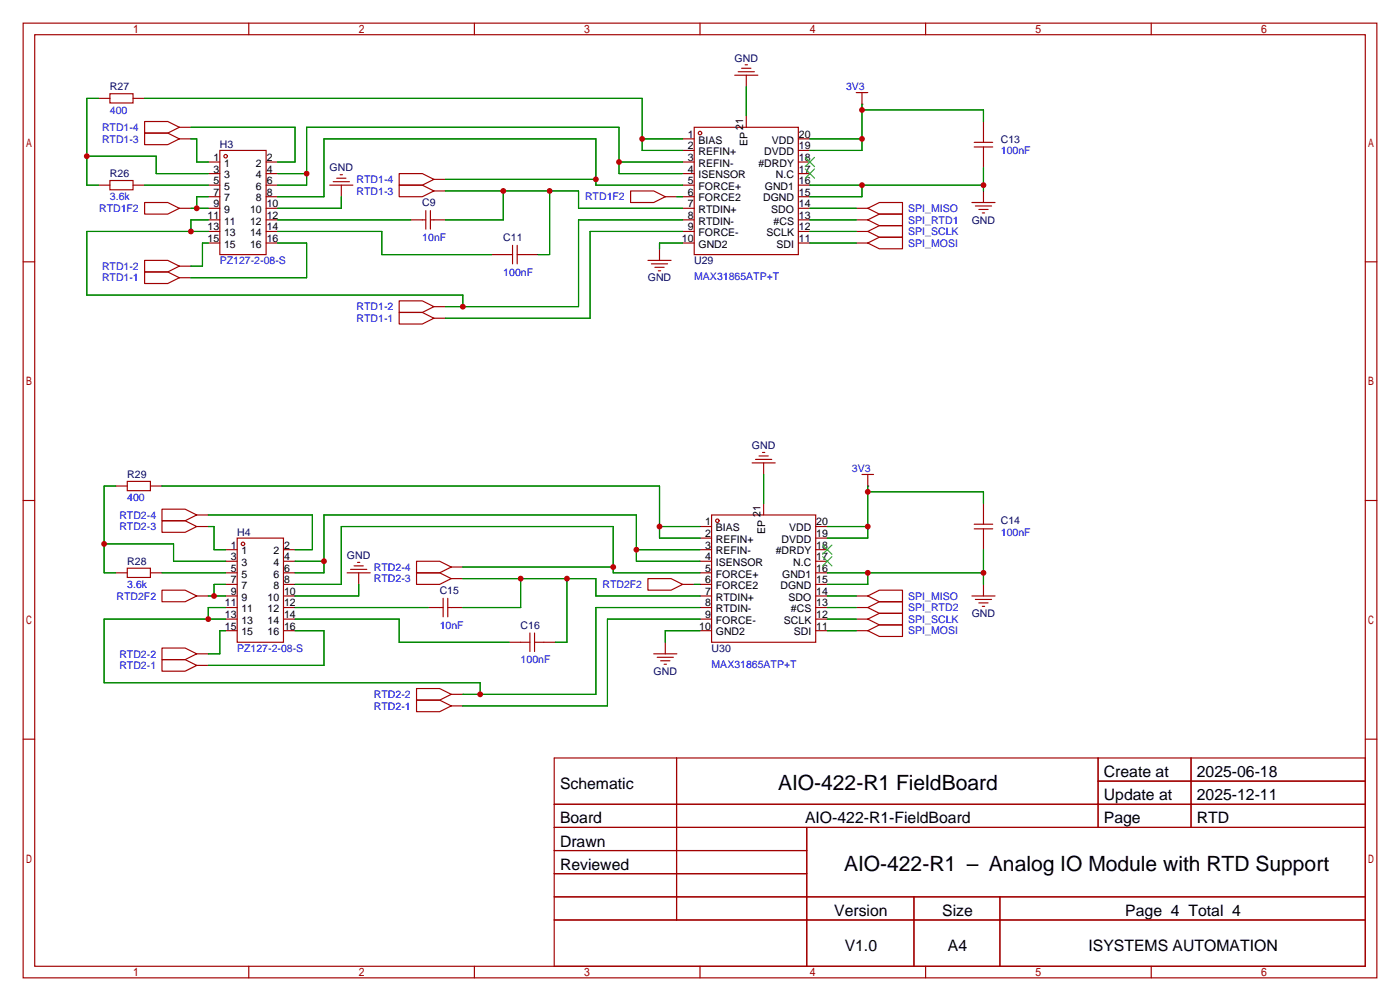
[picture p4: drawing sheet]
<svg xmlns="http://www.w3.org/2000/svg" width="307mm" height="220mm" viewBox="0 0 307 220" stroke-linecap="round" stroke-linejoin="round" font-family="sans-serif">
<g fill="none" stroke="#a10000" stroke-width=".25">
<path d="M5.1 5.1h297.2v209.5h-297.2zM7.6 7.6h292.1v204.5h-292.1zM54.6 5.1v2.5M104.1 5.1v2.5M153.7 5.1v2.5M161.3 16.5h5.1M162.1 15.7h3.5M162.8 15h2M163.6 14.2h.5M163.8 16.5v2.5M203.2 5.1v2.5M252.7 5.1v2.5"/>
<path d="M21.6 21.6h2.5M24.1 39.6h5.1v2.1h-5.1zM24.1 20.6h5.1v2h-5.1zM29.2 21.6h2.5M31.7 29.2h5.1l2.6 1.3-2.6 1.3h-5.1zM31.7 26.7h5.1l2.6 1.2-2.6 1.3h-5.1zM39.4 30.5h2.5M39.4 27.9h2.5M45.7 35.6h2.6M45.7 38.1h2.6M48.3 33h10.1v22.9h-10.1zM58.4 35.6h2.6"/>
<path d="M58.4 38.1h2.6M73.2 39.9h3.5M73.9 39.1h2M74.7 38.4h.5M87.6 38.1h5.1l2.5 1.3-2.5 1.2h-5.1zM95.2 39.4h2.6M149.9 30.5h2.5M149.9 33h2.5M149.9 35.6h2.5M149.9 38.1h2.5M152.4 27.9h22.9v28h-22.9zM163.8 25.4v2.5"/>
<path d="M175.3 30.5h2.5M175.3 33h2.5M175.3 35.6h2.5M175.3 38.1h2.5M188 20.3h2.5M189.2 22.9h.1M189.2 20.3v2.6M213.9 32.3h4M213.9 31.2h4M215.9 26.7v4.5M215.9 32.3v4.5M5.1 57.5h2.5"/>
<path d="M21.6 40.6h2.5M29.2 40.6h2.5M31.7 59.7h5.1l2.6 1.3-2.6 1.2h-5.1zM31.7 57.1h5.1l2.6 1.3-2.6 1.3h-5.1zM31.7 44.4h5.1l2.6 1.3-2.6 1.3h-5.1zM39.4 45.7h2.5M39.4 58.4h2.5M45.7 40.6h2.6M45.7 43.2h2.6M45.7 45.7h2.6M45.7 48.3h2.6M45.7 50.8h2.6"/>
<path d="M45.7 53.3h2.6M58.4 40.6h2.6M58.4 43.2h2.6M58.4 45.7h2.6M58.4 48.3h2.6M58.4 50.8h2.6M58.4 53.3h2.6M72.4 40.6h5.1M74.9 40.6v2.6M87.6 40.6h5.1l2.5 1.3-2.5 1.3h-5.1zM90.2 48.3h3.3M93.5 46.2v4.1"/>
<path d="M94.5 48.3h3.3M94.5 46.2v4.1M95.2 41.9h2.6M107.9 55.9h4.6M112.5 53.8v4.1M113.5 53.8v4.1M113.5 55.9h4.6M138.4 41.9h5.1l2.5 1.3-2.5 1.2h-5.1zM142.2 57.1h5.1M143 57.9h3.6M143.8 58.7h2M144.5 59.4h.5"/>
<path d="M144.8 54.6v2.5M146 43.2h2.6M149.9 40.6h2.5M149.9 43.2h2.5M149.9 45.7h2.5M149.9 48.3h2.5M149.9 50.8h2.5M149.9 53.3h2.5M175.3 40.6h2.5M175.3 43.2h2.5M175.3 45.7h2.5M175.3 48.3h2.5"/>
<path d="M175.3 50.8h2.5M175.3 53.3h2.5M188 45.7h2.5M188 48.3h2.5M188 50.8h2.5M188 53.3h2.5M190.5 50.8l2.5-1.3h5.1v2.6h-5.1zM190.5 53.3l2.5-1.2h5.1v2.5h-5.1zM190.5 45.7l2.5-1.3h5.1v2.6h-5.1zM190.5 48.3l2.5-1.3h5.1v2.5h-5.1zM213.4 44.4h5M214.1 45.2h3.6"/>
<path d="M214.9 46h2M215.6 46.7h.6M215.9 41.9v2.5M299.7 57.5h2.6M39.4 61h2.5M87.6 68.6h5.1l2.5 1.2-2.5 1.3h-5.1zM87.6 66h5.1l2.5 1.3-2.5 1.3h-5.1zM95.2 69.8h2.6M95.2 67.3h2.6M167.4 99.3h.5M5.1 109.9h2.5M25.4 106.7h2.5"/>
<path d="M27.9 105.7h5.1v2h-5.1zM33 106.7h2.6M35.6 114.3h5l2.6 1.3-2.6 1.2h-5zM35.6 111.8h5l2.6 1.2-2.6 1.3h-5zM43.2 115.6h2.5M43.2 113h2.5M52.1 118.1h10.1v22.9h-10.1zM153.7 115.6h2.5M153.7 118.1h2.5M156.2 113h22.9v28h-22.9zM165.1 101.6h5.1M165.9 100.8h3.5"/>
<path d="M166.6 100.1h2.1M167.6 101.6v2.5M167.6 110.5v2.5M179.1 115.6h2.5M179.1 118.1h2.5M189.2 104.1h2.6M190.5 106.7h.1M190.5 104.1v2.6M213.9 115.1h4M213.9 116.1h4M215.9 110.5v4.6M215.9 116.1v4.5"/>
<path d="M299.7 109.9h2.6M25.4 125.7h2.5M27.9 124.7h5.1v2h-5.1zM33 125.7h2.6M35.6 129.5h5l2.6 1.3-2.6 1.3h-5zM43.2 130.8h2.5M49.5 120.6h2.6M49.5 123.2h2.6M49.5 125.7h2.6M49.5 128.3h2.6M49.5 130.8h2.6M49.5 133.3h2.6"/>
<path d="M49.5 135.9h2.6M49.5 138.4h2.6M62.2 120.6h2.6M62.2 123.2h2.6M62.2 125.7h2.6M62.2 128.3h2.6M62.2 130.8h2.6M62.2 133.3h2.6M62.2 135.9h2.6M62.2 138.4h2.6M76.2 125.7h5.1M77 125h3.5"/>
<path d="M77.7 124.2h2.1M78.5 123.4h.5M78.7 125.7v2.6M91.4 125.7h5.1l2.6 1.3-2.6 1.3h-5.1zM91.4 123.2h5.1l2.6 1.3-2.6 1.2h-5.1zM94 133.3h3.3M97.3 131.3v4.1M98.3 133.3h3.3M98.3 131.3v4.1M99.1 127h2.5M99.1 124.5h2.5M116.3 138.9v4.1"/>
<path d="M117.3 138.9v4.1M142.2 127h5.1l2.6 1.3-2.6 1.2h-5.1zM149.9 128.3h2.5M153.7 120.6h2.5M153.7 123.2h2.5M153.7 125.7h2.5M153.7 128.3h2.5M153.7 130.8h2.5M153.7 133.3h2.5M153.7 135.9h2.5M153.7 138.4h2.5M179.1 120.6h2.5"/>
<path d="M179.1 123.2h2.5M179.1 125.7h2.5M179.1 128.3h2.5M179.1 130.8h2.5M179.1 133.3h2.5M179.1 135.9h2.5M179.1 138.4h2.5M188 130.8h2.5M188 133.3h2.5M188 135.9h2.5M188 138.4h2.5M190.5 135.9l2.5-1.3h5.1v2.6h-5.1z"/>
<path d="M190.5 138.4l2.5-1.2h5.1v2.5h-5.1zM190.5 130.8l2.5-1.3h5.1v2.6h-5.1zM190.5 133.3l2.5-1.2h5.1v2.5h-5.1zM213.4 130.8h5M214.1 131.6h3.6M214.9 132.3h2M215.6 133.1h.6M215.9 128.3v2.5M35.6 144.8h5l2.6 1.2-2.6 1.3h-5zM35.6 142.2h5l2.6 1.3-2.6 1.3h-5zM43.2 146h2.5M43.2 143.5h2.5"/>
<path d="M91.4 153.7h5.1l2.6 1.2-2.6 1.3h-5.1zM91.4 151.1h5.1l2.6 1.3-2.6 1.3h-5.1zM99.1 154.9h2.5M99.1 152.4h2.5M111.8 141h4.5M117.3 141h4.6M143.5 143.5h5.1M144.3 144.3h3.5M145 145h2.1M145.8 145.8h.5M146 141v2.5M5.1 162.2h2.5"/>
<path d="M121.7 166.4h178v45.7h-178zM121.7 176.5h178M148.5 166.4v35.5M241.1 166.4v15.2M241.1 171.4h58.6M261.5 166.4v15.2M299.7 162.2h2.6M121.7 181.6h178M121.7 186.7h55.4M121.7 196.8h178M121.7 191.8h55.4M177.1 181.6v30.5"/>
<path d="M200.6 196.8v15.3M219.5 196.8v15.3M54.6 212.1v2.5M104.1 212.1v2.5M121.7 201.9h178M153.7 212.1v2.5M203.2 212.1v2.5M252.7 212.1v2.5"/>
<circle cx="49.5" cy="34.3" r=".38"/>
<circle cx="153.7" cy="29.2" r=".38"/>
<circle cx="53.3" cy="119.4" r=".38"/>
<circle cx="157.5" cy="114.3" r=".38"/>
</g>
<path d="M176.8 37.1l2 2M176.8 34.5l2 2.1M178.8 37.1l-2 2M178.8 34.5l-2 2.1M180.6 119.6l2 2.1M182.6 119.6l-2 2.1M180.6 122.2l2 2M182.6 122.2l-2 2" fill="none" stroke="#3c3" stroke-width=".25"/>
<g fill="none" stroke="#008700" stroke-width=".25">
<path d="M163.8 19v6.4M19 34.3h15.3v3.8h11.4M21.6 21.6h-2.6v19h2.6M31.7 21.6h109.3v11.4h8.9M41.9 30.5h1.3v5.1h2.5M41.9 27.9h22.9v7.7h-3.8M61 38.1h6.3M97.8 39.4h33M135.9 35.6h14M141 30.5h8.9M149.9 38.1h-14v-10.2h-68.6v12.7h-6.3M177.8 30.5h11.4"/>
<path d="M189.2 22.9v10.1h-11.4M189.2 24.1h26.7v2.6M215.9 36.8v5.1M31.7 40.6h14M41.9 45.7h3.8M45.7 53.3h-1.3v5.1h-2.5M45.7 50.8h-26.7v14h82.6v2.5M45.7 48.3h-3.8v2.5M45.7 43.2h-2.5v2.5M61 53.3h6.3v7.7h-25.4M61 50.8h22.8v5.1h24.1M61 48.3h29.2"/>
<path d="M74.9 43.2v2.5h-13.9M97.8 41.9h29.2v3.8h22.9M110.5 41.9v6.4h-12.7M120.6 41.9v14h-2.5M148.6 43.2h1.3M149.9 53.3h-5.1v1.3M149.9 50.8h-20.4v19h-31.7M149.9 48.3h-22.9v19h-29.2M149.9 40.6h-19.1v-10.1h-59.7v12.7h-10.1M177.8 53.3h10.2M177.8 50.8h10.2M177.8 48.3h10.2"/>
<path d="M177.8 45.7h10.2M177.8 40.6h38.1M189.2 40.6v2.6h-11.4M22.9 119.4h15.2v3.8h11.4M25.4 106.7h-2.5v19h2.5M35.6 106.7h109.2v11.4h8.9M45.7 115.6h1.3v5h2.5M45.7 113h22.9v7.6h-3.8M144.8 115.6h8.9M167.6 104.1v6.4M181.6 115.6h8.9M190.5 106.7v11.4h-8.9"/>
<path d="M190.5 107.9h25.4v2.6M35.6 125.7h13.9M45.7 130.8h3.8M49.5 135.9h-26.6v14h82.5v2.5M49.5 138.4h-1.2v5.1h-2.6M49.5 133.3h-3.8v2.6M49.5 128.3h-2.5v2.5M64.8 138.4h6.3v7.6h-25.4M64.8 135.9h22.8v5.1h24.2M64.8 133.3h29.2M64.8 123.2h6.3M78.7 128.3v2.5h-13.9"/>
<path d="M101.6 127h29.2v3.8h22.9M101.6 124.5h33M114.3 127v6.3h-12.7M124.5 127v14h-2.6M139.7 120.6h14M152.4 128.3h1.3M153.7 133.3h-22.9v19.1h-29.2M153.7 123.2h-14v-10.2h-68.6v12.7h-6.3M153.7 125.7h-19.1v-10.1h-59.7v12.7h-10.1M153.7 135.9h-20.4v19h-31.7M153.7 138.4h-7.7v2.6M181.6 135.9h6.4"/>
<path d="M181.6 138.4h6.4M181.6 133.3h6.4M181.6 130.8h6.4M181.6 125.7h34.3M190.5 125.7v2.6h-8.9M215.9 120.6v7.7"/>
</g>
<g fill="#c00">
<circle cx="101.6" cy="67.3" r=".63"/>
<circle cx="41.9" cy="50.8" r=".63"/>
<circle cx="120.7" cy="41.9" r=".63"/>
<circle cx="110.5" cy="41.9" r=".63"/>
<circle cx="43.2" cy="45.7" r=".63"/>
<circle cx="130.8" cy="39.4" r=".63"/>
<circle cx="67.3" cy="38.1" r=".63"/>
<circle cx="135.9" cy="35.6" r=".63"/>
<circle cx="141" cy="30.5" r=".63"/>
<circle cx="19.1" cy="34.3" r=".63"/>
<circle cx="105.4" cy="152.4" r=".63"/>
<circle cx="45.7" cy="135.9" r=".63"/>
<circle cx="124.5" cy="127" r=".63"/>
<circle cx="114.3" cy="127" r=".63"/>
<circle cx="47" cy="130.8" r=".63"/>
<circle cx="134.6" cy="124.5" r=".63"/>
<circle cx="71.1" cy="123.2" r=".63"/>
<circle cx="139.7" cy="120.6" r=".63"/>
<circle cx="144.8" cy="115.6" r=".63"/>
<circle cx="22.9" cy="119.4" r=".63"/>
<circle cx="189.2" cy="30.5" r=".63"/>
<circle cx="189.2" cy="24.1" r=".63"/>
<circle cx="190.5" cy="115.6" r=".63"/>
<circle cx="190.5" cy="107.9" r=".63"/>
<circle cx="215.9" cy="40.6" r=".63"/>
<circle cx="189.2" cy="40.6" r=".63"/>
<circle cx="215.9" cy="125.7" r=".63"/>
<circle cx="190.5" cy="125.7" r=".63"/>
</g>
<g font-size="4.6">
<text x="170.8" y="173.5">AIO-422-R1 FieldBoard</text>
<text x="185.3" y="191.3">AIO-422-R1</text>
<text x="217.1" y="191.3">Analog IO Module with RTD Support</text>
</g>
<g font-size="3.5">
<text x="122.9" y="173.1">Schematic</text>
<text x="242.3" y="170.6">Create at</text>
<text x="262.7" y="170.6">2025-06-18</text>
<text x="242.3" y="175.7">Update at</text>
<text x="262.7" y="175.7">2025-12-11</text>
<text x="122.9" y="180.7">Board</text>
<text x="122.9" y="185.8">Drawn</text>
<text x="176.7" y="180.7">AIO-422-R1-FieldBoard</text>
<text x="242.3" y="180.7">Page</text>
<text x="262.7" y="180.7">RTD</text>
<text x="122.9" y="190.9">Reviewed</text>
<text x="183.1" y="201.1">Version</text>
<text x="206.8" y="201.1">Size</text>
<text x="247" y="201.1">Page 4 Total 4</text>
<text x="185.4" y="208.7">V1.0</text>
<text x="208.1" y="208.7">A4</text>
<text x="239" y="208.7">ISYSTEMS AUTOMATION</text>
</g>
<g font-size="2.3" fill="#000080">
<text x="161.3" y="13.5">GND</text>
<text x="24.1" y="19.9">R27</text>
<text x="48.3" y="32.6">H3</text>
<text x="219.7" y="31.3">C13</text>
<text x="24.1" y="38.9">R26</text>
<text x="72.4" y="37.6">GND</text>
<text x="92.7" y="45.3">C9</text>
<text x="110.5" y="52.9">C11</text>
<text x="213.3" y="49.1">GND</text>
<text x="152.4" y="58">U29</text>
<text x="142.2" y="61.8">GND</text>
<text x="165.1" y="98.6">GND</text>
<text x="27.9" y="104.9">R29</text>
<text x="52.1" y="117.6">H4</text>
<text x="219.7" y="115.1">C14</text>
<text x="27.9" y="124">R28</text>
<text x="76.2" y="122.7">GND</text>
<text x="96.5" y="130.3">C15</text>
<text x="114.3" y="138">C16</text>
<text x="213.3" y="135.4">GND</text>
<text x="156.2" y="143">U30</text>
<text x="143.5" y="148.1">GND</text>
</g>
<g font-size="2.3" fill="#00f">
<text x="185.7" y="19.7">3V3</text>
<text x="22.4" y="28.7">RTD1-4</text>
<text x="24.1" y="24.9">400</text>
<text x="22.4" y="31.3">RTD1-3</text>
<text x="219.7" y="33.8">100nF</text>
<text x="78.3" y="40.2">RTD1-4</text>
<text x="21.8" y="46.5">RTD1F2</text>
<text x="24.1" y="44">3.6k</text>
<text x="78.3" y="42.7">RTD1-3</text>
<text x="128.4" y="44">RTD1F2</text>
<text x="199.4" y="46.5">SPI_MISO</text>
<text x="92.7" y="52.9">10nF</text>
<text x="199.4" y="51.6">SPI_SCLK</text>
<text x="199.4" y="49.1">SPI_RTD1</text>
<text x="22.4" y="59.2">RTD1-2</text>
<text x="48.3" y="58">PZ127-2-08-S</text>
<text x="199.4" y="54.1">SPI_MOSI</text>
<text x="22.4" y="61.8">RTD1-1</text>
<text x="110.5" y="60.5">100nF</text>
<text x="152.4" y="61.5">MAX31865ATP+T</text>
<text x="78.3" y="70.7">RTD1-1</text>
<text x="78.3" y="68.1">RTD1-2</text>
<text x="187" y="103.5">3V3</text>
<text x="26.2" y="113.8">RTD2-4</text>
<text x="27.9" y="110">400</text>
<text x="26.2" y="116.4">RTD2-3</text>
<text x="219.7" y="117.6">100nF</text>
<text x="82.1" y="125.3">RTD2-4</text>
<text x="25.6" y="131.6">RTD2F2</text>
<text x="27.9" y="129.1">3.6k</text>
<text x="82.1" y="127.8">RTD2-3</text>
<text x="132.2" y="129.1">RTD2F2</text>
<text x="199.4" y="131.6">SPI_MISO</text>
<text x="96.5" y="138">10nF</text>
<text x="199.4" y="136.7">SPI_SCLK</text>
<text x="199.4" y="134.2">SPI_RTD2</text>
<text x="52.1" y="143">PZ127-2-08-S</text>
<text x="199.4" y="139.2">SPI_MOSI</text>
<text x="26.2" y="146.9">RTD2-1</text>
<text x="26.2" y="144.3">RTD2-2</text>
<text x="114.3" y="145.6">100nF</text>
<text x="156.2" y="146.6">MAX31865ATP+T</text>
<text x="82.1" y="155.7">RTD2-1</text>
<text x="82.1" y="153.2">RTD2-2</text>
</g>
<g font-size="2.3">
<text x="163.1" y="28.4" transform="rotate(-90 163.1 28.4)">21</text>
<text x="46.8" y="35.3">1</text>
<text x="58.5" y="35.3">2</text>
<text x="151" y="30.3">1</text>
<text x="151" y="32.8">2</text>
<text x="151" y="35.3">3</text>
<text x="153.3" y="31.5">BIAS</text>
<text x="153.3" y="34.1">REFIN+</text>
<text x="164.1" y="32" transform="rotate(-90 164.1 32)">EP</text>
<text x="167.8" y="34.1">DVDD</text>
<text x="169.4" y="31.5">VDD</text>
<text x="175.4" y="35.3">18</text>
<text x="175.4" y="32.8">19</text>
<text x="175.4" y="30.3">20</text>
<text x="46.8" y="37.9">3</text>
<text x="46.8" y="40.4">5</text>
<text x="49.2" y="36.6">1</text>
<text x="49.2" y="39.1">3</text>
<text x="49.2" y="41.7">5</text>
<text x="56.2" y="41.7">6</text>
<text x="56.2" y="39.1">4</text>
<text x="56.2" y="36.6">2</text>
<text x="58.5" y="40.4">6</text>
<text x="58.5" y="37.9">4</text>
<text x="151" y="37.9">4</text>
<text x="151" y="40.4">5</text>
<text x="153.3" y="36.6">REFIN-</text>
<text x="153.3" y="39.1">ISENSOR</text>
<text x="153.3" y="41.7">FORCE+</text>
<text x="166.5" y="36.6">#DRDY</text>
<text x="167.9" y="41.7">GND1</text>
<text x="170.3" y="39.1">N.C</text>
<text x="175.4" y="40.4">16</text>
<text x="175.4" y="37.9">17</text>
<text x="46.8" y="43">7</text>
<text x="46.8" y="45.5">9</text>
<text x="49.2" y="44.2">7</text>
<text x="49.2" y="46.8">9</text>
<text x="54.9" y="46.8">10</text>
<text x="56.2" y="44.2">8</text>
<text x="58.5" y="45.5">10</text>
<text x="58.5" y="43">8</text>
<text x="151" y="43">6</text>
<text x="151" y="45.5">7</text>
<text x="153.3" y="44.2">FORCE2</text>
<text x="153.3" y="46.8">RTDIN+</text>
<text x="167.5" y="44.2">DGND</text>
<text x="169.3" y="46.8">SDO</text>
<text x="175.4" y="45.5">14</text>
<text x="175.4" y="43">15</text>
<text x="45.6" y="48">11</text>
<text x="45.6" y="50.6">13</text>
<text x="45.6" y="53.1">15</text>
<text x="49.2" y="49.3">11</text>
<text x="49.2" y="51.8">13</text>
<text x="54.9" y="51.8">14</text>
<text x="54.9" y="49.3">12</text>
<text x="58.5" y="53.1">16</text>
<text x="58.5" y="50.6">14</text>
<text x="58.5" y="48">12</text>
<text x="149.7" y="53.1">10</text>
<text x="151" y="48">8</text>
<text x="151" y="50.6">9</text>
<text x="153.3" y="49.3">RTDIN-</text>
<text x="153.3" y="51.8">FORCE-</text>
<text x="168.3" y="51.8">SCLK</text>
<text x="169.8" y="49.3">#CS</text>
<text x="175.4" y="53.1">11</text>
<text x="175.4" y="50.6">12</text>
<text x="175.4" y="48">13</text>
<text x="49.2" y="54.4">15</text>
<text x="54.9" y="54.4">16</text>
<text x="153.3" y="54.4">GND2</text>
<text x="170.5" y="54.4">SDI</text>
<text x="166.9" y="113.5" transform="rotate(-90 166.9 113.5)">21</text>
<text x="154.8" y="115.3">1</text>
<text x="154.8" y="117.9">2</text>
<text x="157.1" y="116.6">BIAS</text>
<text x="157.1" y="119.2">REFIN+</text>
<text x="167.9" y="117.1" transform="rotate(-90 167.9 117.1)">EP</text>
<text x="171.6" y="119.2">DVDD</text>
<text x="173.3" y="116.6">VDD</text>
<text x="179.2" y="117.9">19</text>
<text x="179.2" y="115.3">20</text>
<text x="50.7" y="120.4">1</text>
<text x="50.7" y="123">3</text>
<text x="50.7" y="125.5">5</text>
<text x="53" y="121.7">1</text>
<text x="53" y="124.2">3</text>
<text x="60" y="124.2">4</text>
<text x="60" y="121.7">2</text>
<text x="62.4" y="125.5">6</text>
<text x="62.4" y="123">4</text>
<text x="62.4" y="120.4">2</text>
<text x="154.8" y="120.4">3</text>
<text x="154.8" y="123">4</text>
<text x="154.8" y="125.5">5</text>
<text x="157.1" y="121.7">REFIN-</text>
<text x="157.1" y="124.2">ISENSOR</text>
<text x="170.3" y="121.7">#DRDY</text>
<text x="174.2" y="124.2">N.C</text>
<text x="179.2" y="125.5">16</text>
<text x="179.2" y="123">17</text>
<text x="179.2" y="120.4">18</text>
<text x="50.7" y="128">7</text>
<text x="50.7" y="130.6">9</text>
<text x="53" y="126.8">5</text>
<text x="53" y="129.3">7</text>
<text x="53" y="131.9">9</text>
<text x="58.7" y="131.9">10</text>
<text x="60" y="129.3">8</text>
<text x="60" y="126.8">6</text>
<text x="62.4" y="130.6">10</text>
<text x="62.4" y="128">8</text>
<text x="154.8" y="128">6</text>
<text x="154.8" y="130.6">7</text>
<text x="157.1" y="126.8">FORCE+</text>
<text x="157.1" y="129.3">FORCE2</text>
<text x="157.1" y="131.9">RTDIN+</text>
<text x="171.3" y="129.3">DGND</text>
<text x="171.7" y="126.8">GND1</text>
<text x="173.1" y="131.9">SDO</text>
<text x="179.2" y="130.6">14</text>
<text x="179.2" y="128">15</text>
<text x="49.4" y="133.1">11</text>
<text x="49.4" y="135.7">13</text>
<text x="53" y="134.4">11</text>
<text x="53" y="136.9">13</text>
<text x="58.7" y="136.9">14</text>
<text x="58.7" y="134.4">12</text>
<text x="62.4" y="135.7">14</text>
<text x="62.4" y="133.1">12</text>
<text x="154.8" y="133.1">8</text>
<text x="154.8" y="135.7">9</text>
<text x="157.1" y="134.4">RTDIN-</text>
<text x="157.1" y="136.9">FORCE-</text>
<text x="172.1" y="136.9">SCLK</text>
<text x="173.6" y="134.4">#CS</text>
<text x="179.2" y="135.7">12</text>
<text x="179.2" y="133.1">13</text>
<text x="49.4" y="138.2">15</text>
<text x="53" y="139.5">15</text>
<text x="58.7" y="139.5">16</text>
<text x="62.4" y="138.2">16</text>
<text x="153.5" y="138.2">10</text>
<text x="157.1" y="139.5">GND2</text>
<text x="174.3" y="139.5">SDI</text>
<text x="179.2" y="138.2">11</text>
</g>
</svg>
